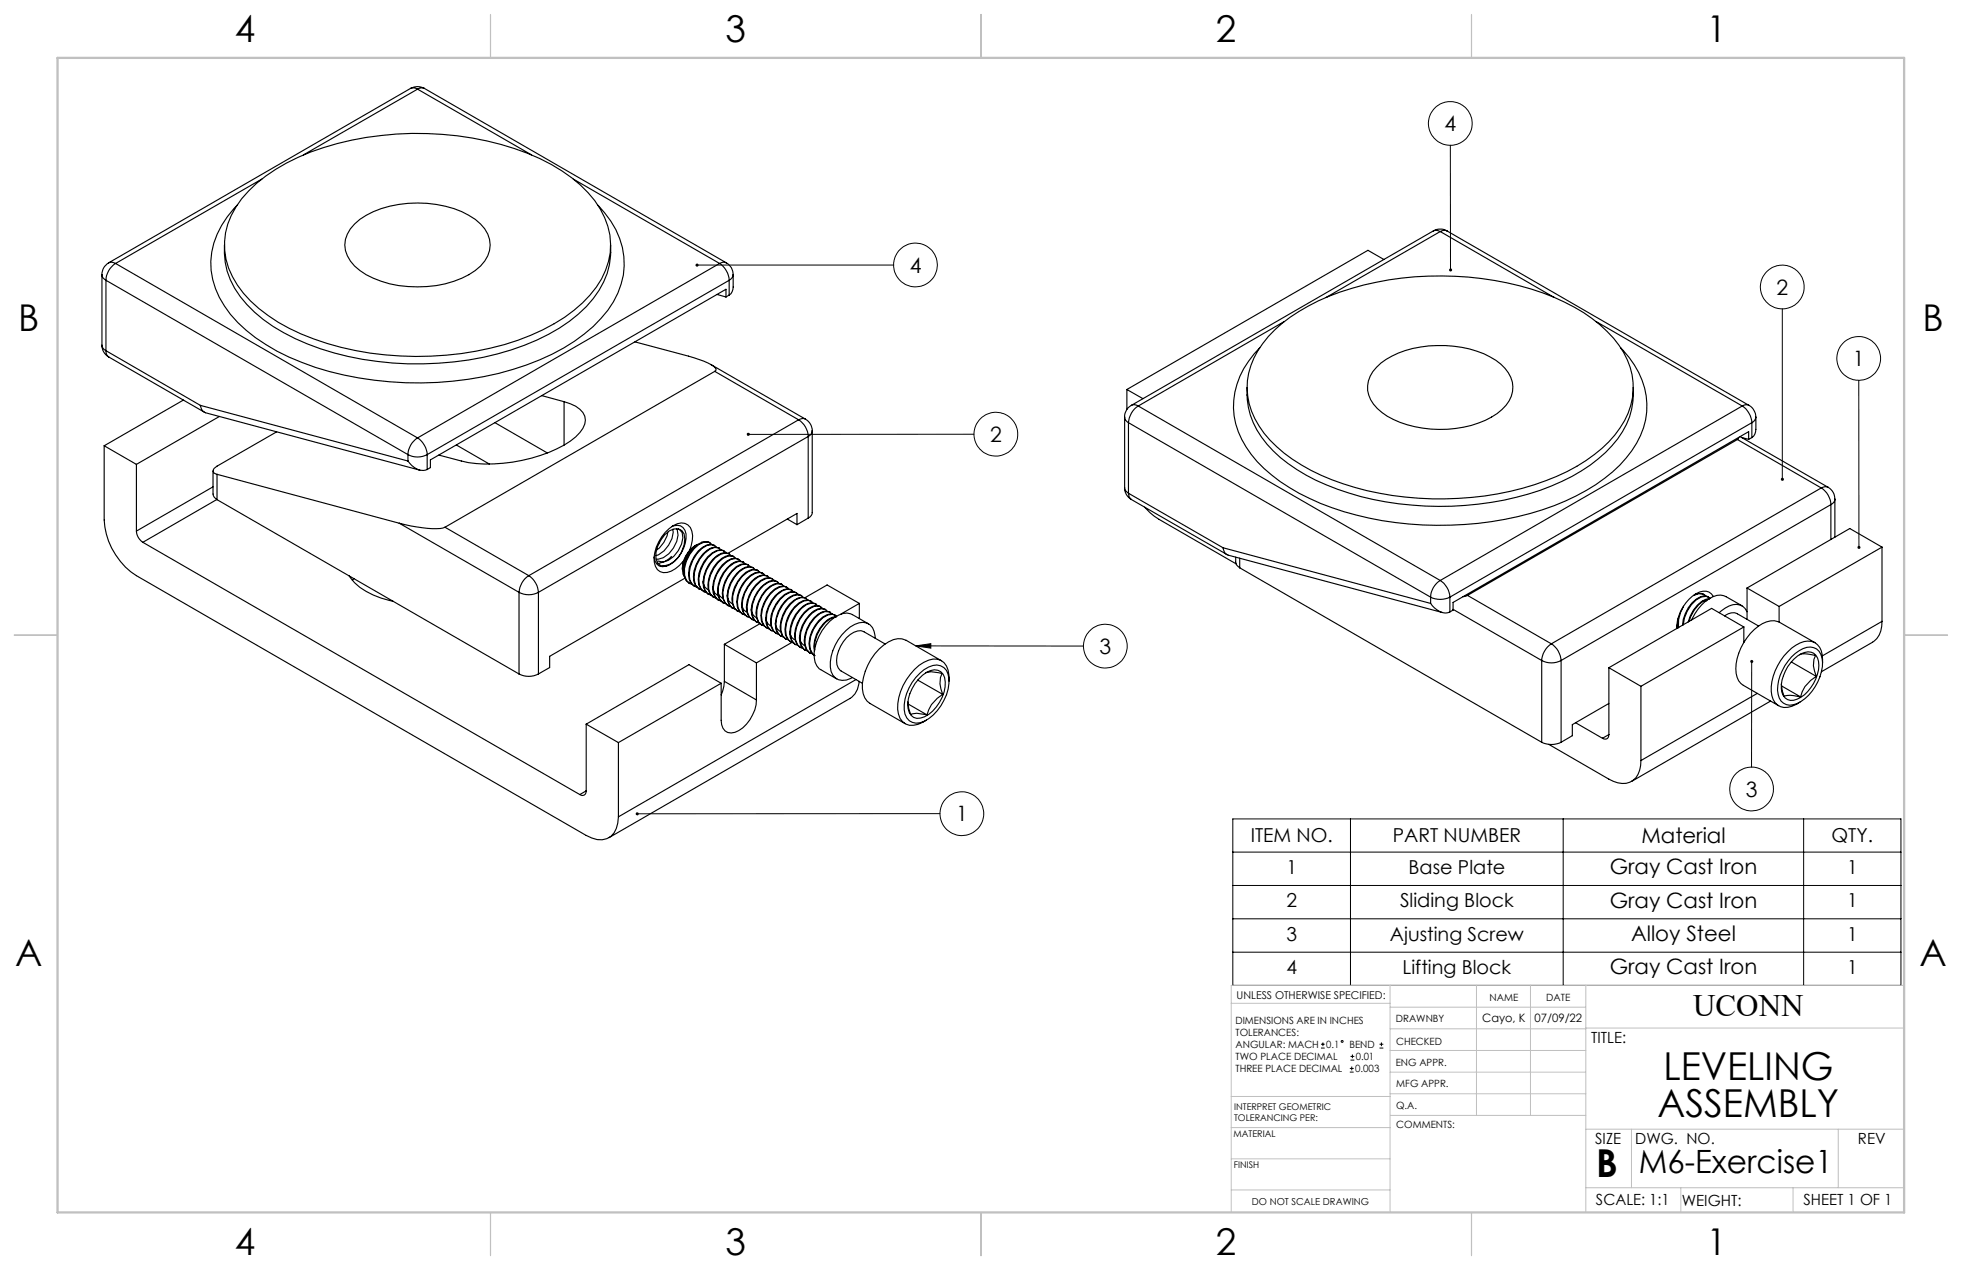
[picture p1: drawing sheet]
<svg xmlns="http://www.w3.org/2000/svg" width="432mm" height="279mm" viewBox="0 0 432 279" stroke-linecap="round" stroke-linejoin="round" font-family="sans-serif">
<g fill="none" stroke="#000" stroke-width=".22">
<path d="M319.2 32v27.4M153.4 58.3h43.3M392.3 67.9v37.5M214.3 95.5l-49.6 .1M409.1 83.7v36.7M201.5 142.1l3.4-.5v1zM201.5 142.1h36.9M385.5 145.5v23.3M206.9 179h-66.7M271.3 180.2h147.1v36.6h-147.1zM271.3 187.5h147.1M271.3 194.8h147.1"/>
<path d="M297.2 180.2v36.6M344 180.2v36.6M396.9 180.2v36.6M271.3 202.1h147.1M271.3 209.5h147.1M290.7 230.6h.8M290.7 229.7h.8M291.1 229.3v.9M297.1 235.9h.8M297.1 235.1h.8M297.2 233.2h.9M297.2 232.4h.9"/>
<path d="M297.5 234.6v.9M297.6 232v.8M303.6 230.6h.8M303.6 229.7h.8M304 229.3v.9"/>
<circle cx="319.2" cy="27.2" r="4.8"/>
<circle cx="201.5" cy="58.3" r="4.8"/>
<circle cx="392.3" cy="63.1" r="4.8"/>
<circle cx="409.1" cy="78.8" r="4.8"/>
<circle cx="219.2" cy="95.5" r="4.8"/>
<circle cx="243.3" cy="142.2" r="4.8"/>
<circle cx="211.7" cy="179" r="4.8"/>
<circle cx="385.5" cy="173.6" r="4.8"/>
<circle cx="295.4" cy="229.1" r=".2"/>
</g>
<g fill="none" stroke="#c0c0c0" stroke-width=".22">
<path d="M305.9 216.8v49.9M324.9 216.8v28.6M336.8 216.8v28.6M349 216.8v49.9M419.1 216.8h-148.1v49.9M271 220.7h34.9M305.9 231.1h43.1M305.9 226.3h43.1M305.9 221.6h43.1M305.9 235.9h43.1M349 226.2h70.1M271 255h34.9"/>
<path d="M271 248.1h35M271 241.2h35M305.9 240.6h43.1M306 245.4h43M349 248.4h70.1M359.1 248.4v12.9M404.6 248.4v12.9M271 261.8h34.9M349 261.3h70.1M369.9 261.3v5.4M394.6 261.3v5.4"/>
</g>
<path d="M108 3.2v9.5M215.9 3.2v9.5M323.8 3.2v9.5M3.1 139.7h9.6M419.1 139.7h9.5M108 266.7v9.6M215.9 266.7v9.6M323.8 266.7v9.6" fill="none" stroke="#c0c0c0" stroke-width=".25"/>
<path d="M12.7 12.7h406.4v254h-406.4z" fill="none" stroke="#c0c0c0" stroke-width=".5"/>
<path d="M201.5 142.1l3.4-.5v1zM140.1 178.8l-.2 .2h.3h-.3a.34 .34 0 0 0 .4 .4 .34 .34 0 0 0 .3-.5 .34 .34 0 0 0-.5-.1zM164.4 95.3v.3h.3h-.3a.33 .33 0 0 0 .4 .2 .33 .33 0 0 0 .2-.5 .33 .33 0 0 0-.6 0zM153.2 58l-.1 .3h.3h-.3a.34 .34 0 0 0 .4 .3 .34 .34 0 0 0 .2-.4 .34 .34 0 0 0-.5-.2zM319 59.2h-.1a.32 .32 0 0 0 0 .4 .32 .32 0 0 0 .3 .1v-.3v.3a.34 .34 0 0 0 .4-.5 .34 .34 0 0 0-.6 0zM392.1 105.2h-.1a.34 .34 0 0 0 0 .4 .34 .34 0 0 0 .3 .2v-.4v.4a.35 .35 0 0 0 .3-.4 .35 .35 0 0 0-.5-.2zM385.2 145.3a.35 .35 0 0 0 .2 .5 .35 .35 0 0 0 .5-.2 .35 .35 0 0 0-.4-.4v.3v-.3zM408.9 120.2a.31 .31 0 0 0-.1 .4 .31 .31 0 0 0 .3 .2v-.4l.1 .4a.34 .34 0 0 0 .2-.5 .34 .34 0 0 0-.5-.1z" fill="#000"/>
<g fill="none" stroke="#000" stroke-width=".25">
<path d="M90.4 19.4a3.1 3.1 0 0 1 3 0M90.4 19.4a1.64 1.64 0 0 1 1.5 .2M90.4 19.4l-66.5 38.4M91.9 19.6l-25.1 14.5M91.9 19.6l25.1 14.5M93.4 19.4a1.58 1.58 0 0 0-1.5 .2M93.4 19.4l66.4 38.4M57.6 39.4l-32.2 18.6M126.2 39.4l32.2 18.6M23.9 57.8a2.94 2.94 0 0 0-1.5 2.6M23.9 57.8a1.5 1.5 0 0 1 1.5 .2M25.4 58a4.6 4.6 0 0 0-2.1 3.7"/>
<path d="M25.4 58l66.5 38.3M49.4 53.9v1.6M52.2 45.2a18.2 18.2 0 0 0-5.7 14.3 21.9 21.9 0 0 0 9.7 14.8 56.4 56.4 0 0 0 26.2 9.3 71.4 71.4 0 0 0 39.1-5.7 32.7 32.7 0 0 0 13.5-11.5 16.5 16.5 0 0 0-2-19.6l-1.4-1.6M54.8 42a41.7 41.7 0 0 1 19.5-10.4 68.9 68.9 0 0 1 44.5 3.3 30.5 30.5 0 0 1 13.3 11.1 15.1 15.1 0 0 1-.9 17.2 32.5 32.5 0 0 1-14.4 10.6 68.9 68.9 0 0 1-50.5-.3 33 33 0 0 1-14.1-10.8 15.4 15.4 0 0 1 1-19zM78 49.3a20.1 20.1 0 0 1 13.9-4.6 20.1 20.1 0 0 1 13.9 4.6 6.1 6.1 0 0 1 0 9.2 20.4 20.4 0 0 1-13.9 4.6 21.6 21.6 0 0 1-12.7-3.6 6.8 6.8 0 0 1-3.2-6.8l.4-1.2 .7-1.2zM134.4 53.9a17.2 17.2 0 0 1-5.4 13.6 42.1 42.1 0 0 1-19.5 10.4 68.5 68.5 0 0 1-44.5-3.4 30.4 30.4 0 0 1-13.4-11.1 15.4 15.4 0 0 1-2.2-7.8M158.4 58a4.8 4.8 0 0 1 2.1 3.7M158.4 58l-66.5 38.3M159.8 57.8a2.88 2.88 0 0 1 1.6 2.6M159.8 57.8a1.44 1.44 0 0 0-1.4 .2M304.6 57.1l-3.5-2-53.1 30.6M315.5 50.8a3.1 3.1 0 0 1 3 0"/>
<path d="M315.5 50.8a1.5 1.5 0 0 1 1.5 .1M315.5 50.8l-66.5 38.4M317 50.9l-25.1 14.5M317 50.9l25.1 14.5M318.5 50.8a1.44 1.44 0 0 0-1.5 .1M318.5 50.8l66.4 38.4M22.4 76a2.94 2.94 0 0 0 1.5 2.5M22.4 60.4a1.42 1.42 0 0 0 .9 1.3M22.4 76a1.43 1.43 0 0 0 .9 1.2M22.4 60.4v15.6M23.3 77.2a1.44 1.44 0 0 0 .6 1.3M23.3 61.7l66.5 38.3"/>
<path d="M23.3 77.2l20.8 12M23.3 61.7v15.5M23.9 78.5l21 12.2M139.7 75.2l11.8 3.2 4.3 1.4a3.3 3.3 0 0 1 1.8 1.4l-.3 .5M157.8 64.8l2 .5M159.8 65.3v-1.7l-65.1 37.6v1.7l-.7 .4M160.5 61.7l-66.5 38.3M160.5 61.7v3.2M160.5 64.9l-.7 .4M161.4 60.4v2.7a2.04 2.04 0 0 1-.9 1.8M161.4 60.4a1.61 1.61 0 0 1-.9 1.3M277.2 76.5a17.4 17.4 0 0 0-5.2 16.7 23.6 23.6 0 0 0 9.7 12.7 58.4 58.4 0 0 0 28.4 9.4 72.3 72.3 0 0 0 34.5-5.1 34.8 34.8 0 0 0 14.5-11 16.4 16.4 0 0 0-.5-20.5l-1.9-2.2"/>
<path d="M280.6 72.5a43.6 43.6 0 0 1 19.6-9.8 70.1 70.1 0 0 1 41.8 2.7 33 33 0 0 1 14.3 10.6 15.4 15.4 0 0 1-.9 19.7 36.8 36.8 0 0 1-17.7 10.9 69.2 69.2 0 0 1-46.9-2 30.8 30.8 0 0 1-13.7-10.9 15.1 15.1 0 0 1 .8-18.1zM282.6 70.7l-32.1 18.6M351.3 70.7l32.1 18.6M22.9 98.1v16.3a15.6 15.6 0 0 0 7.1 12.2l99 57.2a4.9 4.9 0 0 0 5.4 .2 5.7 5.7 0 0 0 1.7-4.3M22.9 98.1l7.1 4.1M40.4 88l-17.5 10.1M44.1 89.2l.1 .4a1.54 1.54 0 0 0 1 1.2l47.2 12.6M44.1 89.2l45.7 12.2M48.3 91.6l-18.3 10.6M60.9 95l-13.5 7.8a.8 .8 0 0 0-.5 .9 .8 .8 0 0 0 .9 .7M91.9 96.3a4.8 4.8 0 0 1 2.1 3.7M91.9 96.3a4.6 4.6 0 0 0-2.1 3.7"/>
<path d="M100.4 97.9l7.3 4.2M108.9 93l11.6 6.7M119.2 87l4.9 1.4M124.1 88.4a6.3 6.3 0 0 1 4.6 3.1 3.8 3.8 0 0 1-1.1 3.7 19.3 19.3 0 0 1-8.6 5 33.6 33.6 0 0 1-22.4-.1M124.1 88.4v9.5M156.5 80.2l20.8 12M157.3 81.7l18.5 10.7M157.3 81.7l-59.4 34.3M175.8 92.4a4.6 4.6 0 0 1 2.1 3.6M175.8 92.4l-59.4 34.2M177.3 92.2a2.94 2.94 0 0 1 1.5 2.6M177.3 92.2a1.5 1.5 0 0 0-1.5 .2"/>
<path d="M177.9 96l-59.4 34.3M177.9 96v18M178.8 94.8v18a1.43 1.43 0 0 1-.9 1.2M178.8 94.8a1.42 1.42 0 0 1-.9 1.2M247.5 91.8a1.46 1.46 0 0 0 .9 1.2M247.5 91.8v15.5M248 85.7l3.5 2M248 85.7v4.4M248.4 93l66.5 38.4M248.4 93v15.5M249 89.2a2.94 2.94 0 0 0-1.5 2.6M249 89.2a1.5 1.5 0 0 1 1.5 .1"/>
<path d="M250.5 89.3a4.7 4.7 0 0 0-2.1 3.7M250.5 89.3l66.5 38.4M274.5 85.2a17.3 17.3 0 0 0 5.7 14 40.3 40.3 0 0 0 16.7 9.3 69.3 69.3 0 0 0 44.5-1.6 32.4 32.4 0 0 0 15.7-11.9 16.3 16.3 0 0 0 2.3-9.8M302.9 80.8a18.3 18.3 0 0 1 11.6-4.7 22.2 22.2 0 0 1 15.8 4 6.2 6.2 0 0 1 .3 10 21.5 21.5 0 0 1-15.7 4.3 19.3 19.3 0 0 1-11.8-4.5 6 6 0 0 1-.2-9.1zM382.4 96.7l18.4 10.7M382.4 96.7l-59.4 34.3M382.7 96.2l-.3 .5M383 96.1l19.3 11.1M383.4 96.3l1.4 .4M383.4 89.3a4.8 4.8 0 0 1 2.2 3.7M383.4 89.3l-66.4 38.4M384.8 96.7v-1.7l-65 37.5v1.7l-.7 .4"/>
<path d="M384.9 89.2a3.1 3.1 0 0 1 1.5 2.6M384.9 89.2a1.44 1.44 0 0 0-1.5 .1M385.6 93l-66.5 38.4M385.6 93v3.3M385.6 96.3l-.8 .4M386.4 91.8v2.7a2.05 2.05 0 0 1-.8 1.8M386.4 91.8a1.61 1.61 0 0 1-.8 1.2M30 116.8a3.2 3.2 0 0 0 1.4 2.5M30 102.2v14.6M31.4 119.3l96.2 55.5M46.9 103.6v5.1a1.61 1.61 0 0 0 .9 1.2M46.9 107.1l-16.9 9.7"/>
<path d="M47.7 109.9l-16.3 9.4M47.8 109.9l66.4 38.4M47.8 104.4v5.5M47.8 104.4l40.1 10.7M87.9 115.1a27.3 27.3 0 0 0 9.6 1.1l.4-.2M87.9 115.1l26.3 15.2M89.8 100a4.5 4.5 0 0 0 4.2 0M89.8 101.4a3.7 3.7 0 0 0 4.2 1.9M89.8 100v1.4M94 100v3.3M97.9 116l18.5 10.6M147 117.1a6 6 0 0 1-2.5 3.9"/>
<path d="M147.8 115.9a2.04 2.04 0 0 1 3.2 1.6 7.4 7.4 0 0 1-1.7 5.1M148.1 116.5a5.9 5.9 0 0 1-3.7 5.7M148.9 116.3l.1 .3a5.7 5.7 0 0 1-3 6.1l-1.2 .3h-.2M149.3 116.4l.8 .8a5.8 5.8 0 0 1-3 6.1l-1.3 .3-1-.2M149.3 116.4l.8 .3 .5 .8a6.2 6.2 0 0 1-1.3 5.1M149.3 116.4a3 3 0 0 0-3 1.3 7.9 7.9 0 0 0-1.9 5.2l.3 1 .8 .6 1.1 .1M153.1 120a6 6 0 0 0-2.9 5.3M153.4 119.8a6.4 6.4 0 0 0-3.1 6.5l.4 .8M153.4 119.8a6.4 6.4 0 0 0-2.9 5.6M153.6 119.7l-.2 .1M156.2 119.4l-.8-.2a2.56 2.56 0 0 0-1.8 .6 7.6 7.6 0 0 0-3 7l.4 .9 .8 .7M156.7 119.8l-.7-.5h-1a7.2 7.2 0 0 0-4.3 7.2l.4 1.2 .7 .7 .5 .1"/>
<path d="M157.2 120a2.1 2.1 0 0 0-2.6 .4 7.6 7.6 0 0 0-2.9 7l.3 .9 .9 .7M157.2 119.9l.1 .1M173.3 114.2l2.1 1.2M175.4 115.4v-2.4l-15.1 8.7M177.9 114l-2.5 1.4M247.5 107.3a2.94 2.94 0 0 0 1.5 2.6M247.5 107.3a1.46 1.46 0 0 0 .9 1.2M248.4 108.5a1.56 1.56 0 0 0 .6 1.4M248.4 108.5l20.8 12M249 109.9l21 12.1M251.9 111.6a12.6 12.6 0 0 0 3.2 2.7l16.9 9.7M400.8 107.4a4.6 4.6 0 0 1 2.1 3.6"/>
<path d="M400.8 107.4l-59.4 34.2M402.3 107.2a2.94 2.94 0 0 1 1.5 2.6M402.3 107.2a1.5 1.5 0 0 0-1.5 .2M402.9 111l-59.3 34.3M402.9 111v7.7M403.8 109.8a1.43 1.43 0 0 1-.9 1.2M403.8 109.8v8.4M76.8 126.7a14.8 14.8 0 0 0 9.7 5.6M77.9 127.3l-.4 .4M114.2 130.3a4.6 4.6 0 0 0 4.3 0M114.2 130.3v18M116.4 126.6a4.7 4.7 0 0 0-2.2 3.7"/>
<path d="M116.4 126.6a4.8 4.8 0 0 1 2.1 3.7M118.5 130.3v18M144 122.6a1.99 1.99 0 0 0 2.6 2M147.8 122.4a4.4 4.4 0 0 1-3 1.6M149.3 122.6a5.3 5.3 0 0 1-2.7 2M149.3 122.6a4.6 4.6 0 0 1-3.6 1.9M150.8 127.2l-29.8 17.2v2.5l-2.5 1.4M151.8 121.1a6.3 6.3 0 0 0 .1-5 2.55 2.55 0 0 0-3.7-.5 9.2 9.2 0 0 0-4.2 8.1 2.4 2.4 0 0 0 3.7 2 7.3 7.3 0 0 0 2.8-2.4M154.7 127.9l.5 1.3 .5 .5M156.9 129.1v.5l.4 .8 .5 .5M157 131.4h.1M157.7 120.4l-.2-.2-.9-.4a5.1 5.1 0 0 0-4.1 3.4 4.9 4.9 0 0 0-.1 5.4l1 .6"/>
<path d="M157.9 129.7l.1 .6 .3 .7 .6 .6M158.2 120.6a2.27 2.27 0 0 0-2.5 .4 7.6 7.6 0 0 0-3 7l.4 .9 .8 .7M158.3 120.5l.1 .1M158.7 121l-.4-.4-1-.2a6.6 6.6 0 0 0-4.5 5.6v1.5l.3 1.2 .7 .8 .6 .3M159.3 121.2a2.22 2.22 0 0 0-2.6 .4 7.6 7.6 0 0 0-2.9 7l.4 .9 .8 .7M159.3 121.2h.1M159.8 121.6l-.8-.5a4.8 4.8 0 0 0-4.2 3 5.4 5.4 0 0 0-.4 5.6l.8 .6 .3 .1M160.1 131l.3 1.3 .6 .5M160.3 121.8a2.1 2.1 0 0 0-2.5 .4 7.6 7.6 0 0 0-3 7l.5 .9 .7 .7M160.4 121.8h.1M160.9 122.2l-.4-.3-.9-.3a5.8 5.8 0 0 0-4.1 3.7l-.5 1.6-.1 1.5 .2 1.3 .6 .9 .9 .4M161.4 122.4a2.27 2.27 0 0 0-2.5 .4 7.6 7.6 0 0 0-3 7.1l.4 .9 .7 .5"/>
<path d="M161.4 122.4l.1 .1M162 122.9l-.7-.6a4.3 4.3 0 0 0-4.2 2.8 5.9 5.9 0 0 0-.7 5.6l.7 .7 .5 .2M162.6 123.1a1.75 1.75 0 0 0-1.8-.1 7.2 7.2 0 0 0-3.8 7.5l.4 .9 .8 .6M163 123.5l-.2-.3-.8-.3a5.4 5.4 0 0 0-4.2 3.4 5.2 5.2 0 0 0-.1 5.4l1 .5M163.2 132.8l.4 1.3 .6 .5M163.3 135l.1 .1M163.7 123.7a2.42 2.42 0 0 0-2.7 .4 7.6 7.6 0 0 0-3 7l.4 .9 .8 .7M164 124.1l-.4-.5-1-.1a6.6 6.6 0 0 0-4.5 5.5l-.1 1.5 .4 1.2 .7 .9 .6 .2M164.4 135.6l.1 .1M164.7 124.3a2.09 2.09 0 0 0-2.7 .4 7.4 7.4 0 0 0-2.9 7l.4 .9 .8 .7M165.1 124.7l-.8-.6a4.7 4.7 0 0 0-4.2 3.1 5.4 5.4 0 0 0-.4 5.5l.8 .7h.3M165.3 134l.5 1.3 .5 .5"/>
<path d="M165.8 124.9a1.75 1.75 0 0 0-1.8-.1 7.3 7.3 0 0 0-3.8 7.5l.3 .9 .8 .7M166.2 125.3l-.4-.3-.8-.3a5.7 5.7 0 0 0-4.1 3.7 4.8 4.8 0 0 0 .1 5.3l.9 .4M166.7 125.5a2.16 2.16 0 0 0-2.6 .4 7.4 7.4 0 0 0-2.9 7l.4 .9 .8 .7M166.7 125.4l.2 .1M167.3 137.2l-7.9 4.5M167.3 125.9l-.7-.5h-1a7.2 7.2 0 0 0-4.3 7.2l.3 1.2 .8 .7 .5 .1M167.9 126.2a2.06 2.06 0 0 0-2.7 .3 7.4 7.4 0 0 0-2.9 7l.4 .9 .6 .6M168.3 126.5l-.2-.2-.8-.4a5.3 5.3 0 0 0-4.2 3.4 5.1 5.1 0 0 0-.1 5.4l1 .6M168.5 135.9l.4 1.3 .6 .5M168.8 126.7a2.16 2.16 0 0 0-2.5 .4 7.6 7.6 0 0 0-3 7l.4 .9 .7 .6M168.8 126.7l.2 .1M169.4 127.1l-.5-.4-.9-.1a6.4 6.4 0 0 0-4.6 5.5l-.1 1.5 .4 1.2 .7 .8 .6 .3"/>
<path d="M169.9 127.3a2.28 2.28 0 0 0-2.5 .4 7.6 7.6 0 0 0-3 7.1l.4 .8 .8 .7M169.9 127.3l.1 .1M170.5 127.8l-.9-.6a4.8 4.8 0 0 0-4.2 3 5.6 5.6 0 0 0-.4 5.6l1.1 .7M170.6 137.1l.5 1.3 .5 .5M171.1 128a1.6 1.6 0 0 0-1.8-.2 7.3 7.3 0 0 0-3.8 7.6l.3 .9 .8 .6M171.4 128.4l-.2-.4-.9-.2a5.6 5.6 0 0 0-4.1 3.6 4.8 4.8 0 0 0 .1 5.3l.9 .5M171.8 139.9l.1 .1M172.2 128.6a2.21 2.21 0 0 0-2.7 .4 7.6 7.6 0 0 0-3 7l.4 .9 .8 .6M172.6 129l-.7-.5a4.3 4.3 0 0 0-4.2 2.6 6.1 6.1 0 0 0-.8 5.7l.8 .7 .5 .2M173.2 129.2a1.6 1.6 0 0 0-1.8-.1 7.3 7.3 0 0 0-3.8 7.5l.4 .9 .7 .7M173.6 129.6l-.2-.2-.8-.4a5.1 5.1 0 0 0-4.1 3.3 5 5 0 0 0-.2 5.5l1 .6M173.8 138.9l.1 .6 .3 .7 .6 .5"/>
<path d="M174.3 129.8a1.54 1.54 0 0 0-1.8-.1 7.2 7.2 0 0 0-3.9 7.5l.4 .9 .8 .7M174.7 130.2l-.5-.4-1-.2a6.6 6.6 0 0 0-4.5 5.5v1.5l.2 1.2 .8 .9 .6 .2M175.2 130.4a2.1 2.1 0 0 0-2.6 .4 7.6 7.6 0 0 0-2.9 7l.4 .9 .8 .7M175.2 130.4h.1M175.8 130.8l-.9-.5a4.7 4.7 0 0 0-4.2 2.9 5.5 5.5 0 0 0-.4 5.6l.8 .7h.3M176.2 131a2.27 2.27 0 0 0-2.5 .4 7.6 7.6 0 0 0-3 7l.5 .9 .6 .6M176.3 131l.1 .1M176.8 131.4l-.3-.3-.9-.3a5.5 5.5 0 0 0-4.1 3.6 4.7 4.7 0 0 0 .1 5.4l.9 .4M177.1 131.5l4.9-2.8 7.1 4.1M177.4 131.7a1.54 1.54 0 0 0-1.7-.1 7.2 7.2 0 0 0-3.9 7.4l.4 .9 .8 .7M177.9 132.1l-.7-.5-1-.1a7 7 0 0 0-4.3 5.7v1.5l.3 1.1 .8 .8 .5 .2M178.4 132.2a2.1 2.1 0 0 0-2.6 .4 7.6 7.6 0 0 0-2.9 7.1l.4 .8 .8 .7"/>
<path d="M178.4 132.2l.1 .1M178.9 132.7l-.1-.3-.9-.3a5.2 5.2 0 0 0-4.1 3.3 5.2 5.2 0 0 0-.2 5.4l1 .6M179.4 132.8a2.27 2.27 0 0 0-2.5 .4 7.6 7.6 0 0 0-3 7.1l.4 .9 .8 .7M179.5 132.8l.1 .1M180 133.3l-.5-.4-.9-.2a6 6 0 0 0-4 3.9l-.5 1.5-.1 1.5 .2 1.3 .7 .8 .7 .3M180.5 133.4a2.22 2.22 0 0 0-2.6 .5 7.4 7.4 0 0 0-2.9 7l.4 .9 .8 .7M180.5 133.4l.2 .1M181.1 133.9l-.9-.6a4.9 4.9 0 0 0-4.2 3 5.6 5.6 0 0 0-.5 5.6l.9 .7h.3M181.7 134.1a2.42 2.42 0 0 0-2.7 .4 7.4 7.4 0 0 0-2.9 7l.4 .9 .7 .7M182.1 134.5l-.3-.3-.9-.3a5.6 5.6 0 0 0-4.1 3.6 4.8 4.8 0 0 0 .1 5.3l.9 .5M182.8 134.7a2.06 2.06 0 0 0-2.7 .4 7.4 7.4 0 0 0-3 7l.4 .9 .8 .7M183.2 135.1l-.7-.5-.9-.1a6.8 6.8 0 0 0-4.4 5.8v1.4l.4 1.2 .7 .8 .5 .1"/>
<path d="M183.7 135.3a2.16 2.16 0 0 0-2.6 .4 7.4 7.4 0 0 0-2.9 7l.4 .9 .6 .6M183.7 135.3h.1M184 135.7a4.6 4.6 0 0 0-3.3 2.4 6.6 6.6 0 0 0-1.4 4.9M184 135.7a3.2 3.2 0 0 0-2.7 1.5 7.3 7.3 0 0 0-2.1 6.1M184.1 135.6l-.9-.5a5.1 5.1 0 0 0-4.1 3.3 5.2 5.2 0 0 0-.2 5.5l.5 .4M189.1 132.8l-4.1 2.3M189.1 132.8v3.3M191.2 137.3l-3.6-2.1a3 3 0 0 0-3 .1 10.5 10.5 0 0 0-5.4 9.4 3.1 3.1 0 0 0 1.4 2.6l3.5 2.1M269.2 120.5l.1 .5a1.43 1.43 0 0 0 1 1.1l47.2 12.7M269.2 120.5l45.7 12.3M272 122.6v1.1a1.61 1.61 0 0 0 .8 1.2M272.8 124.9l66.5 38.4"/>
<path d="M272.8 122.8v2.1M314.9 131.4a4.8 4.8 0 0 0 4.2 0M314.9 132.8a4 4 0 0 0 3.8 2l.4-.2M314.9 131.4v1.4M317 127.7a4.7 4.7 0 0 1 2.1 3.7M317 127.7a4.4 4.4 0 0 0-2.1 3.7M319.1 131.4v3.2M319.8 134.1l19.5 11.2M323 131l-1 .3M323 131l18.4 10.6M369 137.5l.1 .7M369.4 136l-.2 1 .2 1.1"/>
<path d="M370.5 133.4a6.4 6.4 0 0 0-1 4.6M372.7 131l1.1-.4 1 .1 .5 .4M372.9 130.8a2.22 2.22 0 0 1 2.6 .4M375.6 132.2l-.4-.1-.7 .3M376.1 131.4a1.54 1.54 0 0 0-1.8-.1 7.3 7.3 0 0 0-4 6.2M376.2 131.8a6.1 6.1 0 0 0-4.4 4.9M376.2 131.7a3.5 3.5 0 0 0-2.7 1.5l-.9 1.1-.6 1.3-.5 1.2M376.4 131.7l-.9-.5a5 5 0 0 0-4.2 3.2l-.6 1.6-.2 1.5M377.1 131.2a2.26 2.26 0 0 0-3-1 9 9 0 0 0-5.1 8.1M379.6 135.5a2.6 2.6 0 0 1 2.8-.5l4.6 2.7M383.4 133.3l-3.5-2a3.3 3.3 0 0 0-3.7 .4 10.8 10.8 0 0 0-3.9 4.7M383.8 137.9l-22.7 13.1"/>
<path d="M383.8 137.9v3.5M383.8 137.9l-7.1-4.1-22.6 13.1M384.5 134.6a2.7 2.7 0 0 0-4-1.3l-2.1 1.5M384.5 129.4l7 4M384.5 129.4v6.8M391.5 133.4v3.4M414.2 136.7a4.9 4.9 0 0 1-2.1 4.6l-11.2 6.5M414.2 120.4l-22.7 13M414.2 120.4v16.3M414.2 120.4l-7.1-4.1-22.6 13.1M414.2 136.7l-13.1 7.6M114.2 148.3a4.6 4.6 0 0 0 4.3 0"/>
<path d="M129 159.3v14.7M129 159.3l7.1 4.1M158.7 150.3v8.2a2.43 2.43 0 0 0 2.2 2.8 6.3 6.3 0 0 0 4.7-4l.5-1.1 .4-2.2M158.7 150.3l-22.6 13.1M158.7 150.3l-7.1-4.1-22.6 13.1M159.4 149.9l-.1 1.1-.6 1.9M159.4 149.9l7.1 4.1M159.4 141.7l7.1 4.1M159.4 141.7v8.2M166.5 145.8v8.2M174.4 141.3l-7.9 4.5M176 140.1l.4 1.3 .5 .6"/>
<path d="M188.4 149.5l-52.3 30.2M189.1 149.9a4.7 4.7 0 0 1-2.1 3.8l-53 30.6M192.6 140.4a2.97 2.97 0 0 0-3.5-3.4 10.1 10.1 0 0 0-6.4 8.6 3.6 3.6 0 0 0 1.8 3.9 3.7 3.7 0 0 0 3.1-.5M194.8 141.7l-4.7-2.7a2.04 2.04 0 0 0-2.2 .1 7.5 7.5 0 0 0-3.7 7.1l.3 .7 .4 .6 4.9 2.8M199.8 154.8l4.2 2.5M199.8 154.4l.2 1.5 .4 1.3a5.1 5.1 0 0 1 3.6 .1M202 149.6l5.5 3.2M202.2 149.4a4.6 4.6 0 0 1 4.2-1.9 2.49 2.49 0 0 1 1.6 2.5 8.9 8.9 0 0 1-4.5 7.7 2.32 2.32 0 0 1-3.7-1.8 8.3 8.3 0 0 1 2.4-6.5zM202.5 148.1a5 5 0 0 1 4.5-1.6 2.93 2.93 0 0 1 1.8 2.8 10.3 10.3 0 0 1-6.3 9.7 2.77 2.77 0 0 1-3.5-2.9 10.5 10.5 0 0 1 3.5-8zM203.8 148a4.9 4.9 0 0 1 3.5 .2 5.2 5.2 0 0 0 .2 4.6M207.2 145.4l-7.8-4.5a3.7 3.7 0 0 0-3.9 .3 12.2 12.2 0 0 0-5.7 10.3 3.9 3.9 0 0 0 1.6 3.2l7.8 4.5M207.5 152.8a7 7 0 0 0-3.5 4.5"/>
<path d="M208.9 149.9a4.8 4.8 0 0 0-1.8-4.6 3.8 3.8 0 0 0-3.8 .4 11.8 11.8 0 0 0-5.6 11.4 3.1 3.1 0 0 0 4.4 2.2l1.8-.9M339.3 145.3a4.6 4.6 0 0 0 4.3 0M339.3 145.3v18M341.4 141.6a4.8 4.8 0 0 0-2.1 3.7M341.4 141.6a4.7 4.7 0 0 1 2.2 3.7M343.6 145.3v18M346.7 159l6 3.4M354.1 154.8l-8.1 4.6v2.5l-2.4 1.4M354.1 146.9v14.7M354.1 146.9l7 4.1M361.1 151v16.3M386.8 152.5l-25.7 14.8"/>
<path d="M389.7 154.2l-30.6 17.7M392 150.5l.2 1.4 .4 1.3 .3-.1a6.7 6.7 0 0 1 3.4 .2M392.1 150.9l4.2 2.4M394.2 145.6l5.5 3.2M394.3 144.5a5.2 5.2 0 0 1 4.9-2 3.6 3.6 0 0 1 1.9 4.2 10.9 10.9 0 0 1-5.6 8.1 2.78 2.78 0 0 1-4.2-2 10.1 10.1 0 0 1 3-8.3zM394.8 145a3.8 3.8 0 0 1 4.4-1.3 4 4 0 0 1 .8 4.6 8.1 8.1 0 0 1-5.2 5.8 2.33 2.33 0 0 1-2.8-2.5 9 9 0 0 1 2.8-6.6zM396 144h.1a5.2 5.2 0 0 1 3.5 .2 5.1 5.1 0 0 0 .1 4.6M399.5 141.4l-7.8-4.5a4.4 4.4 0 0 0-4.7 .9 12.1 12.1 0 0 0-4.9 10.3 3.4 3.4 0 0 0 1.6 2.7l7.7 4.5M399.7 148.8a6.7 6.7 0 0 0-3.4 4.5M401.1 145.9a4.5 4.5 0 0 0-1.7-4.5 4.8 4.8 0 0 0-5.1 1.2 11.8 11.8 0 0 0-4.3 10.5 3.1 3.1 0 0 0 4.3 2.3l1.9-1M129 174a.86 .86 0 0 1-.4 .9 .86 .86 0 0 1-1-.1M129 174l-1.4 .8"/>
<path d="M136.1 163.4v16.3M339.3 163.3a4.9 4.9 0 0 0 4.3 0M340.9 163.8l13.2 7.6a4.6 4.6 0 0 0 5.9-.3 6.2 6.2 0 0 0 1.1-3.8M354.1 161.6a.86 .86 0 0 1-.4 .9 .86 .86 0 0 1-1-.1M354.1 161.6l-1.4 .8"/>
</g>
<g font-size="8.5">
<text x="366.1" y="237.7">LEVELING</text>
<text x="364.8" y="245.8">ASSEMBLY</text>
<text x="351.3" y="259">B</text>
</g>
<g font-size="8.1">
<text x="51.7" y="9.3">4</text>
<text x="159.7" y="9.3">3</text>
<text x="267.6" y="9.3">2</text>
<text x="375.6" y="9.3">1</text>
<text x="4" y="72.8">B</text>
<text x="423.1" y="72.8">B</text>
<text x="3.3" y="212.5">A</text>
<text x="422.4" y="212.5">A</text>
<text x="51.7" y="276">4</text>
<text x="159.7" y="276">3</text>
<text x="267.6" y="276">2</text>
<text x="375.6" y="276">1</text>
</g>
<text font-size="7.1" x="360.7" y="258.1">M6-Exercise1</text>
<text font-size="6.9" x="372.6" y="223.6">UCONN</text>
<g font-size="4.7">
<text x="317.9" y="28.8">4</text>
<text x="200.2" y="60">4</text>
<text x="391" y="64.8">2</text>
<text x="407.8" y="80.5">1</text>
<text x="217.9" y="97.2">2</text>
<text x="242" y="143.8">3</text>
<text x="384.2" y="175.3">3</text>
<text x="210.4" y="180.7">1</text>
<text x="361.2" y="185.5">Material</text>
<text x="354.3" y="192.4">Gray Cast Iron</text>
<text x="354.3" y="199.7">Gray Cast Iron</text>
<text x="359" y="207">Alloy Steel</text>
<text x="354.3" y="214.4">Gray Cast Iron</text>
</g>
<g font-size="4.2">
<text x="275.3" y="185.3">ITEM NO.</text>
<text x="306.5" y="185.3">PART NUMBER</text>
<text x="403.1" y="185.3">QTY.</text>
<text x="283.1" y="192.3">1</text>
<text x="310" y="192.3">Base Plate</text>
<text x="406.5" y="192.3">1</text>
<text x="283.1" y="199.6">2</text>
<text x="308.1" y="199.6">Sliding Block</text>
<text x="406.5" y="199.6">1</text>
<text x="283.1" y="206.9">3</text>
<text x="305.9" y="206.9">Ajusting Screw</text>
<text x="406.5" y="206.9">1</text>
<text x="283.1" y="214.2">4</text>
<text x="308.7" y="214.2">Lifting Block</text>
<text x="406.5" y="214.2">1</text>
</g>
<g font-size="3.4">
<text x="350.2" y="229.5">TITLE:</text>
<text x="351.1" y="251.6">SIZE</text>
<text x="359.9" y="251.6">DWG. NO.</text>
<text x="408.9" y="251.7">REV</text>
<text x="351.2" y="265.2">SCALE: 1:1</text>
<text x="370.1" y="265.3">WEIGHT:</text>
<text x="396.9" y="265.2">SHEET 1 OF 1</text>
</g>
<g font-size="2.5">
<text x="326.2" y="224.8">Cayo, K</text>
<text x="337.7" y="224.9">07/09/22</text>
</g>
<text font-size="2.4" x="272.2" y="219.7">UNLESS OTHERWISE SPECIFIED:</text>
<g font-size="2.2">
<text x="327.8" y="220.1">NAME</text>
<text x="340.3" y="220.2">DATE</text>
<text x="271.9" y="225.3">DIMENSIONS ARE IN INCHES</text>
<text x="271.9" y="227.9">TOLERANCES:</text>
<text x="307.2" y="224.9">DRAWNBY</text>
<text x="271.9" y="230.6">ANGULAR: MACH</text>
<text x="271.9" y="233.2">TWO PLACE DECIMAL</text>
<text x="291.9" y="230.6">0.1</text>
<text x="297" y="230.6">BEND</text>
<text x="298.4" y="233.2">0.01</text>
<text x="307.3" y="229.8">CHECKED</text>
<text x="271.9" y="235.9">THREE PLACE DECIMAL</text>
<text x="298.2" y="235.9">0.003</text>
<text x="307.2" y="234.5">ENG APPR.</text>
<text x="307.3" y="239.2">MFG APPR.</text>
<text x="307.3" y="243.9">Q.A.</text>
<text x="307.3" y="248.1">COMMENTS:</text>
</g>
<text font-size="2.1" x="275.5" y="265.1">DO NOT SCALE DRAWING</text>
<g font-size="2">
<text x="271.6" y="244.1">INTERPRET GEOMETRIC</text>
<text x="271.5" y="250.2">MATERIAL</text>
<text x="271.6" y="246.6">TOLERANCING PER:</text>
<text x="271.5" y="257">FINISH</text>
</g>
</svg>
